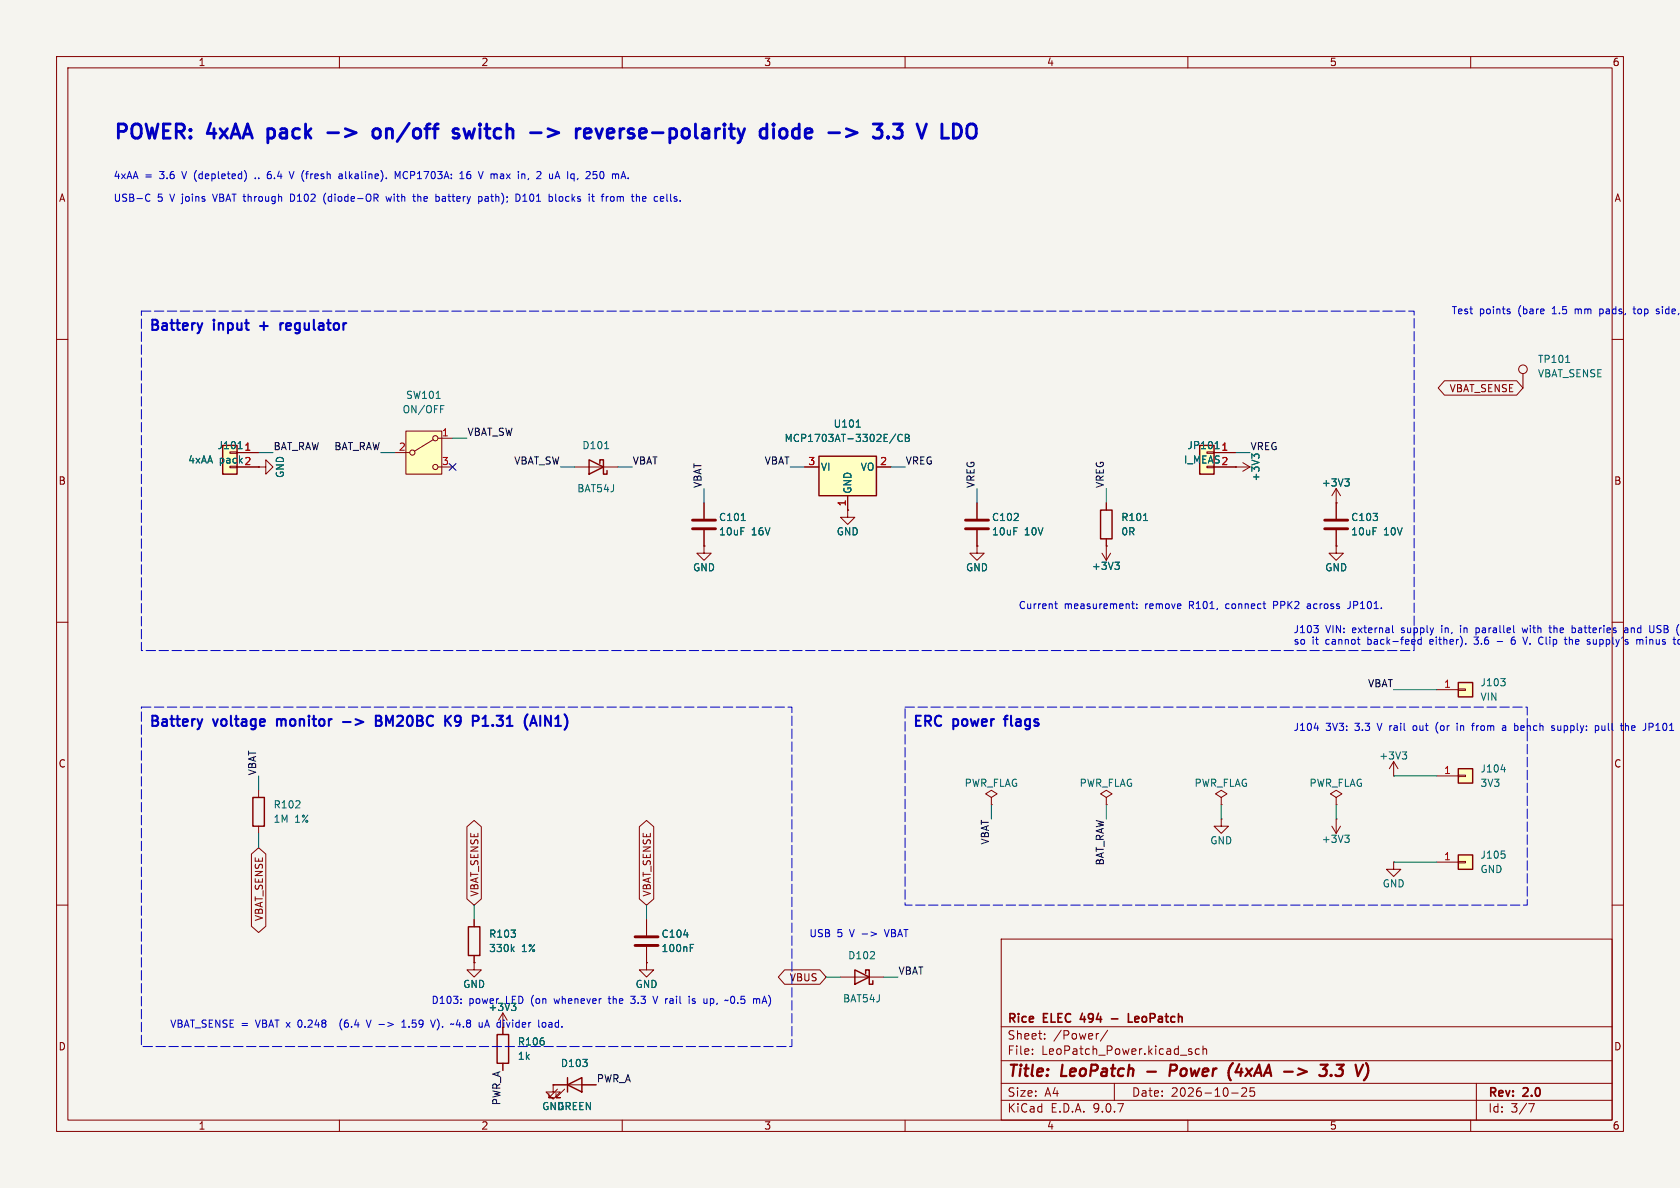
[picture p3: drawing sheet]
<svg xmlns="http://www.w3.org/2000/svg" width="297mm" height="210mm" viewBox="0 0 297 210" stroke-linecap="round" stroke-linejoin="round" font-family="sans-serif">
<path d="M0 0h297v210h-297z" fill="#f5f4ef" stroke="#f5f4ef" stroke-width=".18"/>
<g fill="none" stroke="#840000" stroke-width=".18">
<path d="M10 10h277v190h-277zM12 12h273v186h-273zM60 10v2M110 10v2M160 10v2M210 10v2M260 10v2M10 60h2M285 60h2M10 110h2M285 110h2M235.5 146.1l.7 1.2"/>
<path d="M236.2 144.8h.1M236.2 144.8v2.5M237 146.1l-.8 1.2M10 160h2M177 166h108v32h-108zM285 160h2M60 198v2M110 198v2M160 198v2M177 194.5h108M177 191.5h108M177 187.5h108"/>
<path d="M177 181.5h108M182.5 186.3v.1M182.5 185.5v.1M184.7 183.6v.1M184.7 182.8v.1M194.2 182.7l-.2 .1M195.8 182.1l-1.3 2M197 191.5v3M210 198v2M210.3 185.9l.4 .1v.2l-.2 .2h-.3M210.3 185.4l.4 .1M212 185.5l-.4-.1-.3 .3v.4l.2 .2h.5"/>
<path d="M212.7 185.5l.2-.1 .3 .1 .1 .9M212.7 184.9v1.5M217.7 193.2h1.2M220.3 192.4v.5l-.8 .9h.9M221 192.3v.7l.2-.1h.5l.1 .6-.3 .3-.5-.1M260 198v2M261 191.5v6.5M270.2 195.1h1l-.6 1.5"/>
</g>
<g fill="none" stroke="#840000" stroke-width=".4">
<path d="M202.8 189.4h1.5M207.7 188.2h-.7l-.3 2M207.8 189.2l-1 .1M218 187.9l-.1 .1M219.1 188.1l-.7 1.4h1.3M231 189.4l-1.6 .6M233.5 188.2h1.2l-.8 .8h.3l.3 .2v.6l-.4 .4h-.6M235.3 190l.1 .1-.1 .1M235.3 190l-.1 .1 .1 .1M235.3 190v.2M236.1 190l.2 .2h.6M236.3 188.2h1.3"/>
<path d="M241.5 187.9l.1 .1"/>
</g>
<path d="M191.3 179.1l-.3 1.1h.9M199.5 179.2v1.5h.7M200.8 179.7l-.2 .2v.6l.2 .2M196.5 180.1h1.1M201.3 180l-.7 .2" fill="none" stroke="#840000" stroke-width=".3"/>
<path d="M237.7 147.6h.8l-.4 .5M238.3 148.1l.2 .3v.3l-.2 .2" fill="none" stroke="#006464" stroke-width=".18"/>
<path d="M39.4 78.7h2.5v5.1h-2.5z" fill="#ffffc2"/>
<path d="M39.4 78.7h2.5v5.1h-2.5z" fill="none" stroke="#840000" stroke-width=".25"/>
<path d="M41.9 80h3.8M41.9 82.6h3.8" fill="none" stroke="#840000" stroke-width=".18"/>
<path d="M42.1 79.3h.7" fill="none" stroke="#006464" stroke-width=".18"/>
<path d="M71.8 76.2h6.3v7.6h-6.3z" fill="#ffffc2"/>
<g fill="none" stroke="#840000" stroke-width=".18">
<path d="M71.8 76.2h6.3v7.6h-6.3zM76.6 77.7l-3.3 2.1M77.5 77.5h2.5M69.8 80h2.6M77.5 82.6h2.5M101.6 82.6h7.6M124.5 88.9v2.8M124.5 93.7v2.8M175.3 141l1-.7-1-.6-1.1 .6 1.1 .7v1.2M175.3 142.2h.1M97.8 191.8v1.2h1.3l-1.3 1.3-1.3-1.3h1.3M97.8 191.8h.1"/>
<circle cx="77" cy="77.5" r=".46"/>
<circle cx="72.9" cy="80" r=".46"/>
<circle cx="77" cy="82.6" r=".46"/>
</g>
<path d="M77.1 70.4h.7M77.9 71.7h.6M106.9 79.3h.7M131 92h.8" fill="none" stroke="#006464" stroke-width=".18"/>
<path d="M104.1 81.3l2.6 1.3-2.6 1.2zM106 81.9v-.6h.7v2.5h.6v-.6" fill="none" stroke="#840000" stroke-width=".25"/>
<path d="M122.4 91.9h4.1M122.4 93.5h4.1" fill="none" stroke="#840000" stroke-width=".51"/>
<path d="M144.8 80.6h10.1v7h-10.1z" fill="#ffffc2"/>
<path d="M144.8 80.6h10.1v7h-10.1z" fill="none" stroke="#840000" stroke-width=".25"/>
<path d="M142.2 82.6h2.6M149.9 87.6v2.6M154.9 82.6h2.6M194.8 97.8l.8 1.3M195.6 96.5h.1M195.6 96.5v2.6M196.3 97.8l-.7 1.3" fill="none" stroke="#840000" stroke-width=".18"/>
<path d="M151.4 75.5h.7M158.4 76.7l-1.1 1.7M159.5 76.9a.6 .6 0 0 0-.8 .4 .6 .6 0 0 0 .6 .7l.2-.1M160.1 76.8h.4l.2 .2-.2 .4 .2 .1 .1 .3-.3 .2h-.4zM160.1 77.4h.4M197.1 99.4h.8l-.4 .5M197.6 99.9l.3 .2v.3l-.3 .3" fill="none" stroke="#006464" stroke-width=".18"/>
<path d="M212.1 78.7h2.5v5.1h-2.5z" fill="#ffffc2"/>
<path d="M212.1 78.7h2.5v5.1h-2.5zM151.1 171.5l2.6 1.2-2.6 1.3zM153 172.1v-.6h.7v2.5h.6v-.6" fill="none" stroke="#840000" stroke-width=".25"/>
<path d="M214.6 80h3.8M214.6 82.6h6.4M218.4 82.6h.1M219.7 81.8l1.3 .8M221 82.6l-1.3 .7M236.2 88.9v2.8M236.2 93.7v2.8M114.3 170.2v1.3h1.3l-1.3 1.2-1.3-1.2h1.3M114.3 170.2h.1M114.3 162.6v2.8M114.3 167.4v2.8M148.6 172.7h7.6" fill="none" stroke="#840000" stroke-width=".18"/>
<path d="M214.8 79.3h.7M215.1 78.2l.1-.2v1.3M221.8 80.7l-.5-.4v.7M222 80.3l-.2 .2M222.3 80.3l.3 .2M120.9 165.3h.8M122 167.6h.5M122 166.9h.6" fill="none" stroke="#006464" stroke-width=".18"/>
<path d="M234.2 91.9h4.1M234.2 93.5h4.1M112.3 165.6h4M112.3 167.1h4" fill="none" stroke="#840000" stroke-width=".51"/>
<path d="M257.8 135.9h2.5v2.5h-2.5z" fill="#ffffc2"/>
<path d="M257.8 135.9h2.5v2.5h-2.5z" fill="none" stroke="#840000" stroke-width=".25"/>
<path d="M254 137.2h3.8M257.8 137h1.3v.3h-1.3z" fill="none" stroke="#840000" stroke-width=".18"/>
<path d="M265.4 136h.7" fill="none" stroke="#006464" stroke-width=".18"/>
<path d="M257.8 151.1h2.5v2.6h-2.5z" fill="#ffffc2"/>
<path d="M257.8 151.1h2.5v2.6h-2.5z" fill="none" stroke="#840000" stroke-width=".25"/>
<path d="M246.4 137.2h.1M246.4 134.6l-.8 1.3M246.4 134.6l.7 1.3M246.4 134.6v2.6M246.4 152.4v1.3h1.2l-1.2 1.2-1.3-1.2h1.3M246.4 152.4h.1M254 152.4h3.8M257.8 152.3h1.3v.2h-1.3z" fill="none" stroke="#840000" stroke-width=".18"/>
<path d="M247.9 132.9h.8l-.4 .5M248.4 133.4l.3 .2v.3l-.3 .3M265.4 150.4h.6M266 151l.1 .2-.1 .4" fill="none" stroke="#006464" stroke-width=".18"/>
<path d="M257.8 120.7h2.5v2.5h-2.5z" fill="#ffffc2"/>
<path d="M194.6 90.2h2v5.1h-2zM257.8 120.7h2.5v2.5h-2.5zM44.7 141h2v5.1h-2zM82.8 163.8h2v5.1h-2zM87.9 182.9h2v5.1h-2zM100.3 191.8l2.6-1.3v2.5zM100.3 190.5v2.5" fill="none" stroke="#840000" stroke-width=".25"/>
<g fill="none" stroke="#840000" stroke-width=".18">
<path d="M255.4 67.3h12.7l1.1 1.3-1.1 1.3h-12.7l-1.1-1.3zM269.2 66v2.6M41.9 80h3.8M41.9 82.6h3.8M45.7 82.6h1.3v-1.3l1.3 1.3-1.3 1.2v-1.2M45.7 82.6h.1M124.5 96.5v1.3h1.2l-1.2 1.3-1.3-1.3h1.3M124.5 96.5h.1M124.5 88.9v2.8M124.5 93.7v2.8M142.2 82.6h2.6M149.9 90.2v1.2h1.2l-1.2 1.3-1.3-1.3h1.3"/>
<path d="M149.9 90.2h.1M149.9 87.6v2.6M154.9 82.6h2.6M172.7 96.5v1.3h1.3l-1.3 1.3-1.3-1.3h1.3M172.7 96.5h.1M172.7 88.9v2.8M172.7 93.7v2.8M195.6 96.5h.1M195.6 88.9v1.3M195.6 95.3v1.2M214.6 80h3.8M214.6 82.6h3.8"/>
<path d="M218.4 82.6h.1M236.2 96.5v1.3h1.3l-1.3 1.3-1.3-1.3h1.3M236.2 96.5h.1M236.2 88.9h.1M236.2 86.4l-.7 1.2M236.2 86.4l.8 1.2M236.2 86.4v5.3M236.2 93.7v2.8M45.7 139.7v1.3M254 121.9h3.8M257.8 121.8h1.3v.2h-1.3zM44.4 151l1.3-1.1 1.3 1.1v12.7l-1.3 1.1-1.3-1.1z"/>
<path d="M45.7 146.1v1.2M82.5 146.1l1.3-1.1 1.3 1.1v12.8l-1.3 1.1-1.3-1.1zM113 146.1l1.3-1.1 1.3 1.1v12.8l-1.3 1.1-1.3-1.1zM195.6 141l1-.7-1-.6-1 .6 1 .7v1.2M195.6 142.2h.1M215.9 144.8v1.3h1.3l-1.3 1.2-1.3-1.2h1.3M215.9 144.8h.1M215.9 141l1-.7-1-.6-1 .6 1 .7v1.2M215.9 142.2h.1M236.2 141l1-.7-1-.6-1 .6 1 .7v1.2M236.2 142.2h.1M83.8 170.2v1.3h1.3l-1.3 1.2-1.3-1.2h1.3"/>
<path d="M83.8 170.2h.1M83.8 162.6v1.2M83.8 168.9v1.3M88.9 179.1l-.8 1.2M88.9 179.1l.8 1.2M88.9 179.1v3.8M114.3 170.2h.1M114.3 162.6v2.8M114.3 167.4v2.8M138.7 171.4h6.2l1.1 1.3-1.1 1.3h-6.2l-1.1-1.3zM88.9 188v1.2M97.8 191.8h.1"/>
<path d="M97.8 191.8h7.6M98.6 192.5l-1.6 1.6h.8h-.8v-.8M99.8 192.5l-1.5 1.6h.8h-.8v-.8"/>
<circle cx="269.2" cy="65.3" r=".76"/>
</g>
<g fill="none" stroke="#006464" stroke-width=".18">
<path d="M42.1 79.3h.7M151.4 75.5h.7M158.4 76.7l-1.1 1.7M159.5 76.9a.6 .6 0 0 0-.8 .4 .6 .6 0 0 0 .6 .7l.2-.1M160.1 76.8h.4l.2 .2-.2 .4 .2 .1 .1 .3-.3 .2h-.4zM160.1 77.4h.4M214.8 79.3h.7M215.1 78.2l.1-.2v1.3M276.8 64.1h.7M131 92h.8M197.1 99.4h.8l-.4 .5M197.6 99.9l.3 .2v.3l-.3 .3"/>
<path d="M202.2 92h.7M221.8 80.7l-.5-.4v.7M222 80.3l-.2 .2M222.3 80.3l.3 .2M237.7 84.7h.8l-.4 .4M238.3 85.1l.2 .3v.3l-.2 .2M265.3 120h.8l-.4 .4M266 120.5l.1 .2-.1 .5M90.5 167.7l.4 .5M90.9 167.4l-.5 .5M91.1 178.5l-.1 .1M120.9 165.3h.8"/>
<path d="M122 167.6h.5M122 166.9h.6"/>
</g>
<path d="M170.7 91.9h4.1M170.7 93.5h4.1" fill="none" stroke="#840000" stroke-width=".51"/>
<g fill="none" stroke="#009600" stroke-width=".18">
<path d="M80 77.5h2.5M45.7 80h2.6M67.3 80h2.5M99.1 82.6h2.5M109.2 82.6h2.6M124.5 86.4v2.5M139.7 82.6h2.5M157.5 82.6h2.5M172.7 86.4v2.5M195.6 86.4v2.5M218.4 80h2.6M45.7 137.2v2.5"/>
<path d="M246.4 121.9h7.6M246.4 137.2h7.6M45.7 147.3v2.6M175.3 142.2v2.6M195.6 142.2v2.6M215.9 142.2v2.6M236.2 142.2v2.6M246.4 152.4h7.6M83.8 160v2.6M114.3 160v2.6M146 172.7h2.6M156.2 172.7h2.5"/>
</g>
<path d="M79.4 81.9l1.2 1.3M80.6 81.9l-1.2 1.3" fill="none" stroke="#000084" stroke-width=".18"/>
<g fill="none" stroke="#0000c2" stroke-width=".18">
<path d="M26 34.4l.3-.1 .2 .1M26.5 35.5l-.2 .1-.3-.1M37.6 34.3l.4 1.3M43.2 30.1a1.46 1.46 0 0 1 0 2M45.1 31.5v.1M47.6 30.3l-.1 .1a.86 .86 0 0 0 0 1.2h.2M47.7 30.8h-.2l-.2 .2M51.1 30.3l.4 1.3 .5-1.3M51.8 34.4l-.4-.1v1.3l.4-.1M57.6 34.1a1.46 1.46 0 0 0 0 2M60 30.8h.4l.1 .8M60.5 31l-.4 .1-.2 .2 .2 .3 .4-.1"/>
<path d="M68.2 34.7l.3 .9 .2-.6 .3 .6 .2-.9M69.9 31.6v-1.3l.4 .9 .4-.9v1.3M73 34.7h.4M73.2 35.5l.2 .1M73.9 34.3v1.3M74 34.7l-.1 .2M77.6 34.8l.1 .2-.1 .5M78.2 35.2v.3M81.3 31.6h.7M81.4 30.6l.3-.3v1.3M82.9 30.3l-.1 .1a.86 .86 0 0 0 0 1.2h.2M83 30.8h-.2l-.3 .2"/>
<path d="M84.6 34.8l.4-.1 .2 .3-.1 .5h-.5M86.1 34.7l-.3 .1M86.2 35.1h-.3l-.2 .2 .1 .2 .4 .1M91.2 34.3a.64 .64 0 0 1 .8 .7 .64 .64 0 0 1-.8 .6M92.4 35.6h.8M92.8 34.3l-.4 .4M93.5 31.5l-.2 .3M98.2 34.3v1.1l.2 .2M104.6 34.7h.5M104.8 35.5l.3 .1M106.5 30.3a.68 .68 0 0 0-.5 .7 .68 .68 0 0 0 .5 .6M108 34.8l.3-.1 .2 .2"/>
<path d="M108.5 35.5l-.2 .1-.3-.1M109.9 31.2h.6M110.2 30.3l.4 1.3M111.1 31.5v.1M114.1 34.8l-.3-.1-.2 .2 .1 .6h.4M114.2 35l-.6 .2M117.9 34.3v1.1l.2 .2M266.6 55l.3 .1 .1 .2-.2 .2h-.2M266.6 54.6l.3 .1M282.8 54.6v1.3M282.8 55.4l.1 .1M282.9 54.6l-.1 .1"/>
<path d="M288.7 54.6h.5M288.9 54.2v1.1l.3 .2M293.3 54.7l-.3-.1-.2 .3 .5 .3M293.3 55.3l-.1 .2-.4-.1M186.5 106.7h.4M186.6 106.3v1.1l.3 .2M200.1 106.7h.4M200.2 106.3v1.1l.3 .2M201 107.5v.1M201 106.8v.1M225.2 107h.4M225.6 106.3h-.4v1.3"/>
<path d="M231.5 106.7l-.4 .1M231.6 107.1h-.3l-.2 .2v.2l.5 .1M232.3 110.6h.8l-.5 .5M232.9 111.1l.2 .2-.2 .5M238.7 106.3v.9a.41 .41 0 0 1-.5 .4M239.9 113h.5M240.3 113.9h.1M246.2 110.6v1.1l.2 .1M251.3 113.1l-.4-.1-.2 .3 .1 .5h.5M251.3 112.6v1.3M258.2 110.6v.1M258.2 111v.8"/>
<path d="M260.6 112.6h.8M260.6 113.8l.2 .1M260.9 111v1.3M260.9 111.8h.4M261.3 111l-.4 .1M264.7 113.4h1M267.2 112.9v.9l.2 .1 .4-.1M267.8 113.2l-.4-.1-.2 .2M269.1 111l.2 .8 .3-.6 .2 .6M270.1 112.6l-.5 1.3M273.8 111h.5M274 110.6v1.1l.3 .1"/>
<path d="M277.4 112.6v1.3M277.8 113l-.4 .2M278 111l.4 .1 .1 .1v.5l-.5 .1M281.7 113v.7l.3 .2M287.2 111.1h.5l.1 .7M287.8 111.3l-.4 .1-.2 .1 .2 .3h.4M289.4 113.2l.3-.2 .2 .2M289.9 113.2l.2-.2 .3 .1v.8M289.9 113.2v.7M292.4 110.6l-.1 1.1M292.9 111.8h.2M293 110.6l-.1 .2 .1 .3"/>
<path d="M296.6 113.6l.1 .2 .3 .1M297 113l-.3 .1-.1 .2M297 113h.1M297.1 113.9h-.1M232.3 128.7h.8M249.9 128.3l-.1 .2 .1 .6M254.2 127.7a1.46 1.46 0 0 0 0 1.9M257.6 127.9v.1M257.6 128.3v.8M260.1 128.3h.5M260.6 127.9h-.2M265.6 128.9l.2 .2h.4"/>
<path d="M265.7 128.3h.4l.1 .8M266.2 128.6h-.4l-.2 .2M268.9 128.3v.8M269.5 128.6l-.6 .1M274.7 128.7l.1 .2-.1 .2M274.7 128.3h.1M275.4 128.3v.6l.3 .2M282.2 128.3h.3l.1 .2v.5l-.4 .1M283.2 128.3v.8h.5M287.4 128.4l.1-.1h.3l.1 .8M287.4 127.9v1.2M291.5 127.9h.5l.3 .2-.2 .4h-.6"/>
<path d="M81.5 177.3v.1M81.5 176.6v.1M107.5 176.5h.5M107.7 176.1v1.2M111.5 176.1h.8l-.4 .5h.1M111.5 177.3l.5 .1M115.4 176.1l.5 1.3 .4-1.3M121.8 176.1v.1M121.8 176.5v.9M122.4 177.3h.5M122.9 176.6l-.3-.1-.2 .2v.2l.5 .1M129.7 176.2l-.1-.1a.68 .68 0 0 0-.5 .7 .68 .68 0 0 0 .5 .6l.1-.1"/>
<path d="M134.1 176.5l.2 .2v.7M135.1 176.1l-.4 1.3M154 164.7l1 .4-1 .4M156.3 164.3l.5 1.3M60.5 180.1a1.46 1.46 0 0 0 0 2M64.8 180.3l.4 1.3 .4-1.3M71 181.6h.8M71 180.7l.4-.4v1.3M76.1 180.3l.4 1.3 .5-1.3M77.3 180.1l.2 .3M77.5 181.8l-.2 .3M81 180.3l-.3 .9h.7"/>
<path d="M85.7 181.6l.4-1.3 .4 1.3M85.8 181.2h.6M89.5 180.7l.4 .9M96 180.8l.3-.1 .2 .3-.1 .5-.1 .1-.3-.1M97.4 180.7l-.4 .1M97.5 181.1h-.3l-.2 .2v.2l.5 .1"/>
</g>
<g fill="none" stroke="#0000c2" stroke-width=".36">
<path d="M35.8 57.1l-.5 1.2M49.6 57.1v1.2M50.1 57.1l-.4 .1-.1 .3M35.8 127.1l-.5 1.2M49 127.1v1.2M49 127.2v.1M60.6 127.6h1.4M66.4 126.5l.8 .1a.43 .43 0 0 1 .2 .4 .43 .43 0 0 1-.4 .4 .48 .48 0 0 1 .5 .4 .48 .48 0 0 1-.4 .5h-.7zM66.4 127.4h.6M81.1 126.5l-.5 .1-.2 .3 .1 .6 .3 .1h.3M81.1 128.2l-.5 .1M85.3 128.3h1"/>
<path d="M85.5 126.9l.3-.4v1.8M93.7 128.3l.6-1.8 .6 1.8M93.9 127.8h.8M95.5 126.5v1.8M177.4 127.1h.7"/>
</g>
<g fill="none" stroke="#0000c2" stroke-width=".5">
<path d="M47.4 22.8v2.5M47.4 24.3l.2 .1M47.6 22.8l-.2 .1M57.9 23.5h2M66 23a.68 .68 0 0 1 .7-.3 .68 .68 0 0 1 .5 .5v.7a.68 .68 0 0 1-.6 .5 .68 .68 0 0 1-.7-.5v-.7zM81 22.9l-.6-.1-.3 .3 .1 .4 .8 .2 .2 .2-.2 .4-.2 .1-.7-.1M82 22.8l.5 1.6 .4-1.2 .5 1.2M96.9 22.8l1.9 .7-1.9 .7M103.3 23.6l1.2-.3-.1-.4-.7-.1-.4 .3v1l.1 .2 .3 .1 .7-.1M105.3 22.8l.6 1.6 .6-1.6M134.9 22.8l.7 .1M135.6 24.3l-.7 .1"/>
<path d="M135.6 21.9v2.5M136.8 21.9v.3M136.8 22.8v1.6M136.8 21.9l-.2 .1 .2 .2M136.8 21.9l.1 .1-.1 .2M138.1 22.9a.68 .68 0 0 1 1 .3v.7a.68 .68 0 0 1-.6 .5 .68 .68 0 0 1-.7-.5v-.7zM140.6 22.8l-.5 .4v.7l.5 .5M157.9 21.9h1.6l-.8 1a.68 .68 0 0 1 .8 .4v.6l-.2 .4-.3 .1h-.7M162.1 21.9l.8 2.5M169.5 22a1.56 1.56 0 0 1 0 2.3M171.5 21.9l-.2 .1a1.78 1.78 0 0 0 0 2.3l.2 .1"/>
</g>
<path d="M25 55h225v60h-225zM25 125h115v60h-115zM160 125h110v35h-110z" fill="none" stroke="#0000c2" stroke-width=".18" stroke-dasharray="1.7 .6"/>
<g font-size="3.5" fill="#0000c2">
<text x="20" y="24.8">POWER:</text>
<text x="36.8" y="24.8">4xAA</text>
<text x="48.4" y="24.8">pack</text>
<text x="60" y="24.8">-&gt;</text>
<text x="69.1" y="24.8">on/off</text>
<text x="84.3" y="24.8">switch</text>
<text x="98.9" y="24.8">-&gt;</text>
<text x="108" y="24.8">reverse-polarity</text>
<text x="141.6" y="24.8">diode</text>
<text x="154.6" y="24.8">-&gt;</text>
<text x="163.7" y="24.8">3.3</text>
<text x="172.5" y="24.8">V</text>
</g>
<g font-size="2.8" fill="#840000">
<text x="178" y="190.9">Title:</text>
<text x="187.7" y="190.9">LeoPatch</text>
<text x="208.4" y="190.9">Power</text>
<text x="219.6" y="190.9">(4xAA</text>
<text x="230.2" y="190.9">-&gt;</text>
<text x="237.5" y="190.9">3.3</text>
</g>
<g font-size="2.5" fill="#0000c2">
<text x="26.3" y="58.6">Battery</text>
<text x="37.9" y="58.6">input</text>
<text x="46.7" y="58.6">+</text>
<text x="51.1" y="58.6">regulator</text>
<text x="26.3" y="128.6">Battery</text>
<text x="37.9" y="128.6">voltage</text>
<text x="49.7" y="128.6">monitor</text>
<text x="62.1" y="128.6">-&gt;</text>
<text x="68.7" y="128.6">BM20BC</text>
<text x="81.6" y="128.6">K9</text>
<text x="87.2" y="128.6">P1.31</text>
<text x="97.1" y="128.6">(AIN1)</text>
<text x="161.3" y="128.6">ERC</text>
<text x="168.6" y="128.6">power</text>
<text x="178.5" y="128.6">flags</text>
</g>
<g font-size="2.1" fill="#840000">
<text x="178" y="184">Sheet:</text>
<text x="178" y="181.2">Rice</text>
<text x="184.5" y="181.2">ELEC</text>
<text x="186.2" y="184">/Power/</text>
<text x="191.7" y="181.2">494</text>
<text x="201.3" y="181.2">LeoPatch</text>
<text x="178" y="186.7">File:</text>
<text x="184.1" y="186.7">LeoPatch_Power.kicad_sch</text>
<text x="178" y="196.9">KiCad</text>
<text x="178" y="194.1">Size:</text>
<text x="184.7" y="194.1">A4</text>
<text x="185.7" y="196.9">E.D.A.</text>
<text x="193.3" y="196.9">9.0.7</text>
<text x="200" y="194.1">Date:</text>
<text x="207" y="194.1">2026-10-25</text>
<text x="263" y="194.3">Rev:</text>
<text x="263" y="196.9">Id:</text>
<text x="267.1" y="196.9">3/7</text>
<text x="269.4" y="194.3">2.0</text>
</g>
<g font-size="1.8" fill="#840000">
<text x="35" y="11.9">1</text>
<text x="85" y="11.9">2</text>
<text x="135" y="11.9">3</text>
<text x="185" y="11.9">4</text>
<text x="235" y="11.9">5</text>
<text x="285" y="11.9">6</text>
<text x="10.3" y="35.9">A</text>
<text x="285.3" y="35.9">A</text>
<text x="256.2" y="69.5">VBAT_SENSE</text>
<text x="10.3" y="85.9">B</text>
<text x="285.3" y="85.9">B</text>
<text x="10.3" y="135.9">C</text>
<text x="285.3" y="135.9">C</text>
<text x="84.8" y="158.6" transform="rotate(-90 84.8 158.6)">VBAT_SENSE</text>
<text x="115.3" y="158.6" transform="rotate(-90 115.3 158.6)">VBAT_SENSE</text>
<text x="46.7" y="162.9" transform="rotate(-90 46.7 162.9)">VBAT_SENSE</text>
<text x="139.5" y="173.7">VBUS</text>
<text x="10.3" y="185.9">D</text>
<text x="86.7" y="181.8">uA</text>
<text x="285.3" y="185.9">D</text>
<text x="35" y="199.9">1</text>
<text x="85" y="199.9">2</text>
<text x="135" y="199.9">3</text>
<text x="185" y="199.9">4</text>
<text x="235" y="199.9">5</text>
<text x="285" y="199.9">6</text>
</g>
<g font-size="1.8" fill="#0000c2">
<text x="20" y="35.8">USB-C</text>
<text x="20" y="31.8">4xAA</text>
<text x="25.6" y="31.8">=</text>
<text x="27.8" y="35.8">5</text>
<text x="28.3" y="31.8">3.6</text>
<text x="30.2" y="35.8">V joins</text>
<text x="32.5" y="31.8">V (depleted)</text>
<text x="38.2" y="35.8">VBAT through</text>
<text x="45.8" y="31.8">..</text>
<text x="48.1" y="31.8">6.4</text>
<text x="52.2" y="35.8">D102</text>
<text x="52.3" y="31.8">V (fresh</text>
<text x="58.3" y="35.8">(diode-OR</text>
<text x="61.4" y="31.8">alkaline).</text>
<text x="69.6" y="35.8">with</text>
<text x="71.5" y="31.8">MCP1703A:</text>
<text x="74.6" y="35.8">the</text>
<text x="78.7" y="35.8">battery</text>
<text x="83.2" y="31.8">16</text>
<text x="86.5" y="35.8">path);</text>
<text x="86.8" y="31.8">V max</text>
<text x="93.3" y="35.8">D101</text>
<text x="94.1" y="31.8">in,</text>
<text x="97.6" y="31.8">2</text>
<text x="99.3" y="35.8">blocks</text>
<text x="100" y="31.8">uA</text>
<text x="103.4" y="31.8">Iq,</text>
<text x="106.6" y="35.8">it</text>
<text x="106.9" y="31.8">250</text>
<text x="109.1" y="35.8">from</text>
<text x="114.6" y="35.8">the</text>
<text x="118.8" y="35.8">cells.</text>
<text x="256.5" y="55.6">Test</text>
<text x="261.5" y="55.6">points</text>
<text x="268.5" y="55.6">(bare</text>
<text x="274.7" y="55.6">1.5</text>
<text x="278.9" y="55.6">mm</text>
<text x="283.4" y="55.6">pads,</text>
<text x="289.7" y="55.6">top</text>
<text x="293.9" y="55.6">side,</text>
<text x="180" y="107.8">Current</text>
<text x="188.1" y="107.8">measurement:</text>
<text x="202.5" y="107.8">remove</text>
<text x="210.5" y="107.8">R101,</text>
<text x="217.2" y="107.8">connect</text>
<text x="225.8" y="107.8">PPK2</text>
<text x="232" y="107.8">across</text>
<text x="239.4" y="107.8">JP101.</text>
<text x="228.6" y="112">J103</text>
<text x="234.4" y="112">VIN:</text>
<text x="239.2" y="112">external</text>
<text x="248" y="112">supply</text>
<text x="255.3" y="112">in,</text>
<text x="258.8" y="112">in</text>
<text x="261.8" y="112">parallel</text>
<text x="270.2" y="112">with</text>
<text x="275.2" y="112">the</text>
<text x="279.4" y="112">batteries</text>
<text x="288.9" y="112">and</text>
<text x="293.5" y="112">USB</text>
<text x="228.6" y="114.1">so</text>
<text x="231.9" y="114.1">it</text>
<text x="234.4" y="114.1">cannot</text>
<text x="242" y="114.1">back-feed</text>
<text x="253.2" y="114.1">either).</text>
<text x="261.3" y="114.1">3.6</text>
<text x="268.2" y="114.1">6</text>
<text x="270.6" y="114.1">V. Clip</text>
<text x="278.3" y="114.1">the</text>
<text x="282.5" y="114.1">supply's</text>
<text x="291.4" y="114.1">minus</text>
<text x="228.6" y="129.3">J104</text>
<text x="234.4" y="129.3">3V3:</text>
<text x="239.7" y="129.3">3.3</text>
<text x="243.8" y="129.3">V rail</text>
<text x="250.5" y="129.3">out</text>
<text x="254.7" y="129.3">(or</text>
<text x="258.6" y="129.3">in</text>
<text x="261.6" y="129.3">from</text>
<text x="267.1" y="129.3">a</text>
<text x="269.4" y="129.3">bench</text>
<text x="276.2" y="129.3">supply:</text>
<text x="284.1" y="129.3">pull</text>
<text x="288.9" y="129.3">the</text>
<text x="293" y="129.3">JP101</text>
<text x="143" y="165.8">USB</text>
<text x="148" y="165.8">5</text>
<text x="150.4" y="165.8">V -&gt;</text>
<text x="156.9" y="165.8">VBAT</text>
<text x="76.2" y="177.6">D103:</text>
<text x="82.9" y="177.6">power</text>
<text x="98.5" y="177.6">whenever</text>
<text x="108.3" y="177.6">the</text>
<text x="112.4" y="177.6">3.3</text>
<text x="116.6" y="177.6">V rail</text>
<text x="123.3" y="177.6">is</text>
<text x="126.1" y="177.6">up,</text>
<text x="130.1" y="177.6">~0.5</text>
<text x="135.2" y="177.6">mA)</text>
<text x="30" y="181.8">VBAT_SENSE =</text>
<text x="45.3" y="181.8">VBAT x</text>
<text x="53.1" y="181.8">0.248</text>
<text x="60.9" y="181.8">(6.4</text>
<text x="66" y="181.8">V -&gt;</text>
<text x="72.5" y="181.8">1.59</text>
<text x="77.9" y="181.8">V).</text>
<text x="81.6" y="181.8">~4.8</text>
<text x="90.2" y="181.8">divider</text>
<text x="97.7" y="181.8">load.</text>
</g>
<g font-size="1.8" fill="#006464">
<text x="271.8" y="64.4">TP101</text>
<text x="71.7" y="70.7">SW101</text>
<text x="271.8" y="66.9">VBAT_SENSE</text>
<text x="71.1" y="73.3">ON/OFF</text>
<text x="147.3" y="75.8">U101</text>
<text x="33.2" y="82.1">4xAA</text>
<text x="38.4" y="79.6">J101</text>
<text x="102.9" y="79.6">D101</text>
<text x="138.6" y="78.3">MCP1703AT-3302E/CB</text>
<text x="145" y="83.4">VI</text>
<text x="152.1" y="83.4">VO</text>
<text x="209.8" y="79.6">JP101</text>
<text x="221" y="79.7">VREG</text>
<text x="50.4" y="84.6" transform="rotate(-90 50.4 84.6)">GND</text>
<text x="102" y="87.2">BAT54J</text>
<text x="150.7" y="87.4" transform="rotate(-90 150.7 87.4)">GND</text>
<text x="222.9" y="85.2" transform="rotate(-90 222.9 85.2)">+3V3</text>
<text x="233.6" y="86.2">+3V3</text>
<text x="127" y="92.3">C101</text>
<text x="127" y="94.8">10uF</text>
<text x="132.8" y="94.8">16V</text>
<text x="147.8" y="94.8">GND</text>
<text x="175.3" y="92.3">C102</text>
<text x="175.3" y="94.8">10uF</text>
<text x="181.1" y="94.8">10V</text>
<text x="198.1" y="92.3">R101</text>
<text x="198.1" y="94.8">0R</text>
<text x="238.8" y="92.3">C103</text>
<text x="238.8" y="94.8">10uF</text>
<text x="244.6" y="94.8">10V</text>
<text x="122.4" y="101.2">GND</text>
<text x="170.7" y="101.2">GND</text>
<text x="192.9" y="100.9">+3V3</text>
<text x="234.2" y="101.2">GND</text>
<text x="261.6" y="121.5">J103</text>
<text x="261.6" y="124.1">VIN</text>
<text x="243.7" y="134.5">+3V3</text>
<text x="261.6" y="136.8">J104</text>
<text x="48.3" y="143.1">R102</text>
<text x="170.4" y="139.3">PWR_FLAG</text>
<text x="190.8" y="139.3">PWR_FLAG</text>
<text x="211.1" y="139.3">PWR_FLAG</text>
<text x="231.4" y="139.3">PWR_FLAG</text>
<text x="261.6" y="139.3">3V3</text>
<text x="48.3" y="145.6">1M</text>
<text x="52.1" y="145.6">1%</text>
<text x="213.9" y="149.5">GND</text>
<text x="233.6" y="149.2">+3V3</text>
<text x="261.6" y="152">J105</text>
<text x="261.6" y="154.5">GND</text>
<text x="244.3" y="157.1">GND</text>
<text x="86.4" y="166">R103</text>
<text x="116.8" y="166">C104</text>
<text x="86.4" y="168.5">330k</text>
<text x="92.2" y="168.5">1%</text>
<text x="116.8" y="168.5">100nF</text>
<text x="149.8" y="169.8">D102</text>
<text x="81.8" y="174.9">GND</text>
<text x="86.3" y="178.9">+3V3</text>
<text x="89.5" y="177.6">LED (on</text>
<text x="112.3" y="174.9">GND</text>
<text x="148.9" y="177.4">BAT54J</text>
<text x="91.4" y="185">R106</text>
<text x="91.4" y="187.6">1k</text>
<text x="99" y="188.8">D103</text>
<text x="95.8" y="196.4">GND</text>
<text x="98.4" y="196.4">GREEN</text>
</g>
<g font-size="1.8" fill="#a90000">
<text x="78" y="77.2">1</text>
<text x="38.8" y="82.1">pack 2</text>
<text x="43.1" y="79.8">1</text>
<text x="70.4" y="79.8">2</text>
<text x="78" y="82.3">3</text>
<text x="142.8" y="82.3">3</text>
<text x="155.5" y="82.3">2</text>
<text x="209.2" y="82.1">I_MEAS2</text>
<text x="215.8" y="79.8">1</text>
<text x="149.6" y="89.6" transform="rotate(-90 149.6 89.6)">1</text>
<text x="255.2" y="121.7">1</text>
<text x="255.2" y="136.9">1</text>
<text x="255.2" y="152.1">1</text>
</g>
<g font-size="1.8" fill="#0f0f0f">
<text x="82.5" y="77.1">VBAT_SW</text>
<text x="48.3" y="79.7">BAT_RAW</text>
<text x="59" y="79.7">BAT_RAW</text>
<text x="90.8" y="82.2">VBAT_SW</text>
<text x="111.8" y="82.2">VBAT</text>
<text x="135.1" y="82.2">VBAT</text>
<text x="160" y="82.2">VREG</text>
<text x="124.1" y="86.4" transform="rotate(-90 124.1 86.4)">VBAT</text>
<text x="172.4" y="86.4" transform="rotate(-90 172.4 86.4)">VREG</text>
<text x="195.2" y="86.4" transform="rotate(-90 195.2 86.4)">VREG</text>
<text x="241.8" y="121.6">VBAT</text>
<text x="45.4" y="137.2" transform="rotate(-90 45.4 137.2)">VBAT</text>
<text x="174.9" y="149.4" transform="rotate(-90 174.9 149.4)">VBAT</text>
<text x="195.2" y="153.1" transform="rotate(-90 195.2 153.1)">BAT_RAW</text>
<text x="158.7" y="172.4">VBAT</text>
<text x="105.4" y="191.4">PWR_A</text>
<text x="88.6" y="195.5" transform="rotate(-90 88.6 195.5)">PWR_A</text>
</g>
</svg>
